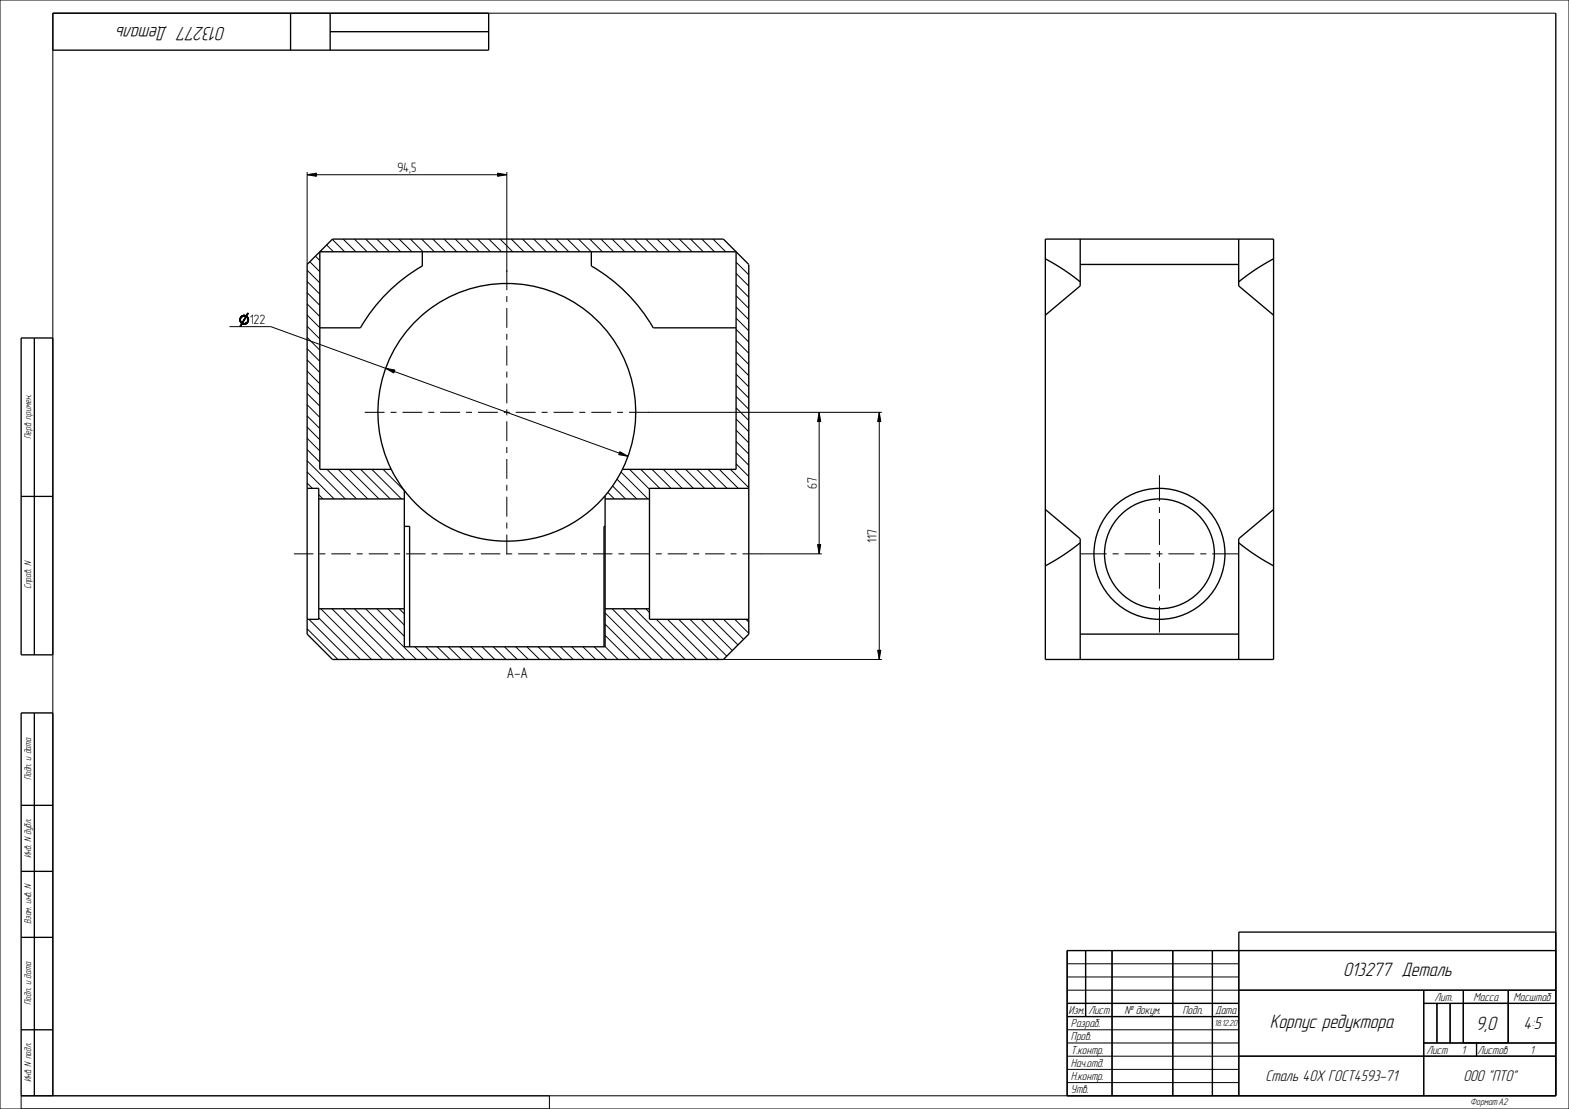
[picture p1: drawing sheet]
<svg xmlns="http://www.w3.org/2000/svg" width="594mm" height="420mm" viewBox="0 0 594 420" stroke-linecap="round" stroke-linejoin="round" font-family="sans-serif">
<g fill="none" stroke="#000" stroke-width=".51">
<path d="M20 5h165v14h-165zM110 5v14M125 12h60M125 5v14M589 5v410h-185v-55h185M121.1 95.4v82.4h27l2.3 4.1 2.7 3.9v3.2h-32.4v-4h-4.4v-84.8l9.6-9.6h148l9.6 9.6v84.8h-37.6v4h-16.8v-1.3l3.9-5.2 2.6-4.7h43.1v-82.4zM159.9 95.4v5.3a64 64 0 0 0-23.5 23.5h-15.3M223.9 95.4v5.3a64 64 0 0 1 23.4 23.5h31.4M395.8 98l6.9 4.1 6.3 4.6M395.8 90.6h86.4v159.2h-86.4zM409 90.6v17.7l-13.2 11.1M469 90.6v17.7l13.2 11.1"/>
<path d="M482.2 98l-7 4.1-6.2 4.6M409 100.2h60M8 128h12v120h-12zM13 128v120M8 188h12M153.1 199.4h2v45.6M229.1 199.4h-.4v45.6M395.8 193l13.2 11v45.8M482.2 193l-13.2 11v45.8M409 205.6l-6.3 4.6-6.9 4.1M469 205.6l6.2 4.6 7 4.1M116.3 234.6h4.4v-4h32.4v14.4h76v-14.4h16.8v4h37.6v5.6l-9.6 9.6h-148l-9.6-9.6z"/>
<path d="M409 240.2h60M8 270h12v145h-12zM13 270v145M8 305h12M8 330h12M8 355h12M411 360v25M421 360v55M444 360v55M459 360v55M589 353h-120v62M404 380h65"/>
<path d="M469 375h120M539 380h50M539 375v40M544 380v15M549 380v15M554 375v20M571 375v20M8 390h12M404 385h65M469 400h120M539 395h50M559 395v5"/>
</g>
<g fill="#000">
<path d="M116.3 66.2l3.5-.6v1.2zM188.4 65.6l3.5 .6-3.5 .6zM91.2 119.9l.7-.1zM91.1 120.1l.6-.2zM91.2 119.9h.5l-.6 .2zM91.8 119.5h1.4zM92 119.5h1zM91.2 119.9l.9-.1zM92.2 119.4h.4zM91.2 119.9l1.1-.2zM92.3 119.7h1.1zM92.4 119.7h1z"/>
<path d="M92 119.5l.8-.1zM92 119.5l.6-.1zM92.6 119.7h.8zM92.7 119.8l.7-.1zM91.8 119.5h1.2zM92.8 119.8l.6-.1zM93 119.8h.6zM91.6 119.6l1.6-.1zM93.2 119.5l.8-.8-.6 1zM91.6 119.6l1.8 .1zM93.3 120h.4zM93.7 118.5l.3 .2-.8 .8z"/>
<path d="M90.7 120.9l.4-.1zM90.7 121.1l.4-.2zM90.7 121.3l.4 .2zM90.8 120.7l.4-.1zM90.8 121.5l.4 .1zM90.8 121.7h.4zM90.9 120.5l.4-.1zM90.9 123.5l.8-.8-.5 1zM90.9 121.9l.5 .1zM91 120.3l.5-.1zM91 122.1h.5zM90.7 121.3l.4-.2z"/>
<path d="M90.7 121.1h.4l-.4 .2zM91.1 120.1l.5-.1zM90.7 120.9h.4l-.4 .2zM90.8 120.7l.3 .1-.4 .1zM90.9 120.5l.3 .1-.4 .1zM90.8 121.5l.4 .1-.4 .1zM90.9 121.9h.4zM91.1 122.2h.5zM90.9 120.5l.5-.2zM91 120.3h.4l-.5 .2zM91.4 122.5l1.9 .1zM91.1 120.1l.4 .1-.5 .1z"/>
<path d="M93.3 120l-1.4 2.4-.3-.2zM91.7 122.7l1.6-.1zM91.4 122.5l.3 .2-.8 .8zM91.3 122.4h.6zM91.4 122.5h.6zM91.9 122.8l1.2-.1zM91.4 122.5h.8zM91.4 122.5h.9zM92.1 122.8h.8zM91.4 122.5h1zM91.4 122.5h1.2zM92.3 122.8h.6z"/>
<path d="M92.4 122.8h.5zM92.6 122.5h.9zM92.8 122.5l.9-.2zM91.9 122.8h1zM91.7 122.7h1.4zM93.1 122.3l.7-.1zM93 119.8l.3 .2-1.7 2.2zM93.4 120.1l.5 .1zM93.4 122.1l.5-.1zM93.5 120.2l.5 .1zM93.6 121.8h.4zM93.5 122l.5-.2z"/>
<path d="M93.6 120.4l.4-.1zM93.7 120.5h.3zM93 122.4l.7-.1zM93.7 121.7l.4-.1zM93.7 120.6l.4 .1zM93.8 121.5l.4-.1-.1 .2zM93.8 120.8l.4 .1zM93.3 122.2h.5zM93.8 121l.4-.1zM93.8 121.1l.4-.2zM93.8 121.3l.4-.2v.3zM93.5 122h.4z"/>
<path d="M93.7 121.7l.3 .1zM93.8 121.5l.3 .1zM93.8 121.1h.4zM93.8 121.3l.4 .1zM146 139.5l3.5 .6-.4 1.2zM310.1 156.2l.6 3.5h-1.2zM332.9 156.2l.6 3.5h-1.2zM234.7 171.1l3 1.7-3.5-.6zM309.5 206.3h1.2l-.6 3.5zM332.3 246.3h1.2l-.6 3.5z"/>
</g>
<g fill="none" stroke="#000" stroke-width=".38">
<path d="M0 0h594v420h-594zM589 5h-569v410M116.3 66.2l3.5-.6v1.2zM116.3 65.2v35M116.3 66.2h75.6M188.4 65.6l3.5 .6-3.5 .6zM191.9 65.2v37.8M117.3 99.1l3.8 3.8M119.4 97l1.7 1.7M121.5 94.9l.5 .5M123.7 92.8l2.5 2.6M125.8 90.6l4.7 4.8"/>
<path d="M129.9 90.6l4.8 4.8M134.2 90.6l4.8 4.8M138.4 90.6l4.8 4.8M142.7 90.6l4.8 4.8M146.9 90.6l4.8 4.8M151.1 90.6l4.8 4.8M155.4 90.6l4.8 4.8M159.6 90.6l4.8 4.8M163.9 90.6l4.8 4.8M168.1 90.6l4.8 4.8M172.4 90.6l4.8 4.8M176.6 90.6l4.8 4.8"/>
<path d="M180.8 90.6l4.8 4.8M185.1 90.6l4.8 4.8M189.3 90.6l4.8 4.8M193.6 90.6l4.8 4.8M197.8 90.6l4.8 4.8M202.1 90.6l4.8 4.8M206.3 90.6l4.8 4.8M210.5 90.6l4.8 4.8M214.8 90.6l4.8 4.8M219 90.6l4.8 4.8M223.3 90.6l4.8 4.8M227.5 90.6l4.8 4.8"/>
<path d="M231.8 90.6l4.8 4.8M236 90.6l4.8 4.8M240.2 90.6l4.8 4.8M244.5 90.6l4.8 4.8M248.7 90.6l4.8 4.8M253 90.6l4.8 4.8M257.2 90.6l4.8 4.8M261.5 90.6l4.8 4.8M265.7 90.6l4.8 4.8M269.9 90.6l4.8 4.8M278.7 99.3l4.8 4.8M91.2 119.9l.9-.1z"/>
<path d="M91.2 119.9l1.1-.2zM91.2 119.9l.7-.1zM91.2 119.9h.5l-.6 .2zM91.4 119.7h2zM91.4 119.7h2M91.6 119.6l1.6-.1zM91.6 119.6l1.8 .1zM91.8 119.5h1.2zM91.8 119.5h1.4zM92 119.5l.8-.1zM92 119.5l.6-.1zM92 119.5h1z"/>
<path d="M92.2 119.4h.4zM92.3 119.7h1.1zM92.4 119.7h1zM92.6 119.7h.8zM92.7 119.8l.7-.1zM92.8 119.8l.6-.1zM93 119.8h.6zM93 119.8l.3 .2-1.7 2.2zM93.2 119.5l.8-.8-.6 1zM93.7 118.5l.3 .2-.8 .8zM116.3 119.3l4.8 4.8M116.3 115.1l4.8 4.8"/>
<path d="M116.3 110.8l4.8 4.8M116.3 106.6l4.8 4.8M116.3 102.4l4.8 4.8M278.7 116.3l4.8 4.8M278.7 112l4.8 4.8M278.7 107.8l4.8 4.8M278.7 103.5l4.8 4.8M86.9 123.7h15.6l135.2 49.1M90.7 120.9l.4-.1zM90.7 120.9h.4l-.4 .2zM90.7 121.1l.4-.2zM90.7 121.3l.4-.2z"/>
<path d="M90.7 121.1h.4l-.4 .2zM90.7 121.3l.4 .2zM90.8 120.7l.4-.1zM90.8 120.7l.3 .1-.4 .1zM90.8 121.5l.4 .1zM90.8 121.5l.4 .1-.4 .1zM90.8 121.7h.4zM90.9 120.5l.5-.2zM90.9 120.5l.4-.1zM90.9 120.5l.3 .1-.4 .1zM90.9 123.5l.8-.8-.5 1zM90.9 121.9h.4z"/>
<path d="M90.9 121.9l.5 .1zM91 120.3l.5-.1zM91 120.3h.4l-.5 .2zM91 122.1h.5zM91.1 120.1l.6-.2zM91.1 120.1l.5-.1zM91.1 120.1l.4 .1-.5 .1zM91.1 122.2h.5zM91.3 122.4h.6zM91.4 122.5h1.2zM91.4 122.5h1zM91.4 122.5h.9z"/>
<path d="M91.4 122.5h.8zM91.4 122.5h.6zM91.4 122.5l1.9 .1zM91.4 122.5l.3 .2-.8 .8zM91.7 122.7l1.6-.1zM91.7 122.7h1.4zM91.9 122.8l1.2-.1zM91.9 122.8h1zM92.1 122.8h.8zM92.3 122.8h.6zM92.4 122.8h.5zM92.6 122.5h.9z"/>
<path d="M92.8 122.5l.9-.2zM93 122.4l.7-.1zM93.1 122.3l.7-.1zM93.3 120h.4zM93.3 122.2h.5zM93.3 120l-1.4 2.4-.3-.2zM93.4 120.1l.5 .1zM93.4 122.1l.5-.1zM93.5 120.2l.5 .1zM93.5 122l.5-.2zM93.5 122h.4zM93.6 120.4l.4-.1z"/>
<path d="M93.6 121.8h.4zM93.7 120.5h.3zM93.7 121.7l.4-.1zM93.7 121.7l.3 .1zM93.7 120.6l.4 .1zM93.8 121.5l.4-.1-.1 .2zM93.8 121.5l.3 .1zM93.8 120.8l.4 .1zM93.8 121l.4-.1zM93.8 121.1l.4-.2zM93.8 121.1h.4zM93.8 121.3l.4-.2v.3z"/>
<path d="M93.8 121.3l.4 .1zM116.3 136.3l4.8 4.8M116.3 132.1l4.8 4.8M116.3 127.8l4.8 4.8M116.3 123.6l4.8 4.8M146 139.5l3.5 .6-.4 1.2zM278.7 137.5l4.8 4.8M278.7 133.2l4.8 4.8M278.7 129l4.8 4.8M278.7 124.7l4.8 4.8M278.7 120.5l4.8 4.8M116.3 157.5l4.8 4.8"/>
<path d="M116.3 153.3l4.8 4.8M116.3 149l4.8 4.8M116.3 144.8l4.8 4.8M116.3 140.5l4.8 4.8M245.4 156.2h88.5M278.7 158.7l4.8 4.8M278.7 154.4l4.8 4.8M278.7 150.2l4.8 4.8M278.7 146l4.8 4.8M278.7 141.7l4.8 4.8M310.1 156.2l.6 3.5h-1.2zM310.1 156.2v53.6"/>
<path d="M332.9 156.2l.6 3.5h-1.2zM332.9 156.2v93.6M116.3 178.7l10.2 10.3M116.3 174.5l14.5 14.5M116.3 170.2l4.8 4.8M116.3 166l4.8 4.8M116.3 161.7l4.8 4.8M123.8 177.8l11.2 11.2M128 177.8l11.2 11.2M132.3 177.8l11.2 11.2M136.5 177.8l11.2 11.2M140.8 177.8l11.2 11.2"/>
<path d="M145 177.8l8.1 8M234.7 171.1l3 1.7-3.5-.6zM235.1 178.7l10.2 10.3M238.3 177.8l7.6 7.5M242.6 177.8l7.2 7.2M246.8 177.8l7.2 7.2M251.1 177.8l7.2 7.2M255.3 177.8l7.2 7.2M259.6 177.8l7.2 7.2M263.8 177.8l7.2 7.2M268 177.8l7.2 7.2M272.3 177.8l7.2 7.2"/>
<path d="M276.5 177.8l7 6.9M278.7 175.7l4.8 4.8M278.7 171.4l4.8 4.8M278.7 167.2l4.8 4.8M278.7 162.9l4.8 4.8M116.3 183l2 2M120.7 187.4l1.6 1.6M230.1 186.5l2.5 2.5M231.9 184l4.9 5M233.6 181.5l7.5 7.5M288.4 209.8h22.7M309.5 206.3h1.2l-.6 3.5z"/>
<path d="M116.3 238.1l11.6 11.7M117 234.6l15.2 15.2M120.7 234l15.7 15.8M121.4 230.6l19.2 19.2M125.7 230.6l19.2 19.2M129.9 230.6l19.2 19.2M134.2 230.6l19.2 19.2M138.4 230.6l19.2 19.2M142.7 230.6l10.4 10.4M146.9 230.6l6.2 6.1M151.1 230.6l2 1.9M229.1 236.4l13.4 13.4"/>
<path d="M229.1 232.1l17.6 17.7M231.7 230.6l19.2 19.2M236 230.6l19.2 19.2M240.2 230.6l19.2 19.2M244.5 230.6l1.4 1.4M248.5 234.6l15.2 15.2M252.7 234.6l15.2 15.2M257 234.6l15.2 15.2M261.2 234.6l13.9 13.9M265.4 234.6l11.9 11.8M269.7 234.6l9.7 9.6M273.9 234.6l7.6 7.5"/>
<path d="M278.2 234.6l5.3 5.3M282.4 234.6l1.1 1M157.1 245l4.8 4.8M161.3 245l4.8 4.8M165.5 245l4.8 4.8M169.8 245l4.8 4.8M174 245l4.8 4.8M178.3 245l4.8 4.8M182.5 245l4.8 4.8M186.8 245l4.8 4.8M191 245l4.8 4.8M195.2 245l4.8 4.8"/>
<path d="M199.5 245l4.8 4.8M203.7 245l4.8 4.8M208 245l4.8 4.8M212.2 245l4.8 4.8M216.5 245l4.8 4.8M220.7 245l4.8 4.8M224.9 245l4.8 4.8M229.1 244.9l4.9 4.9M229.1 240.6l9.1 9.2M273.9 249.8h60M332.3 246.3h1.2l-.6 3.5zM411 360v25"/>
<path d="M421 360v55M444 360v55M459 360v55M469 360v55M404 365h65M404 370h65M404 375h185M404 380h65M539 380h50M539 375v40M544 380v15M549 380v15"/>
<path d="M554 375v20M571 375v20M404 385h65M404 390h65M404 395h65M404 400h185M539 395h50M559 395v5M208 415v5M404 415v-55h185v55h-581v5M404 405h65M404 410h65"/>
</g>
<!-- layer: AXES -->
<g fill="none" stroke="#000" stroke-width=".51">
<path d="M148.1 177.8a48.8 48.8 0 0 1 43.8-70.4 48.8 48.8 0 0 1 43.7 70.4M116.3 185v49.6M120.7 189v41.6M153.1 185.8a48.8 48.8 0 0 0 76 1.9M153.1 189v41.6M229.1 189v41.6M245.9 189v41.6M283.5 185v49.6"/>
<circle cx="438.9" cy="209.8" r="24.8"/>
<circle cx="438.9" cy="209.8" r="20.8"/>
</g>
<g fill="none" stroke="#000" stroke-width=".38">
<path d="M191.9 102.4v7.5M191.9 112.1v2.3M191.9 116.7v7.5M191.9 126.4v2.3M191.9 130.9v7.6M138.1 156.2h7.5M147.9 156.2h2.2M152.4 156.2h7.5M162.2 156.2h2.2M166.7 156.2h7.5M176.5 156.2h2.2M181 156.2h7.5"/>
<path d="M190.7 156.2h2.3M191.9 140.7v2.3M191.9 145.2v7.6M191.9 155v2.3M191.9 159.5v7.6M195.3 156.2h7.5M205 156.2h2.3M209.6 156.2h7.5M219.3 156.2h2.3M223.9 156.2h7.5M233.6 156.2h2.3M238.2 156.2h7.5"/>
<path d="M191.9 169.3v2.3M191.9 173.8v7.6M439 180v9.8M191.9 183.6v2.3M191.9 188.1v7.6M191.9 197.9v2.3M439 192v2.3M439 196.5v9.9M111.3 209.8h7.4M120.9 209.8h2.3M125.4 209.8h7.4M135.1 209.8h2.2"/>
<path d="M139.6 209.8h7.4M149.2 209.8h2.3M153.7 209.8h7.4M163.4 209.8h2.2M167.9 209.8h7.4M177.5 209.8h2.3M182 209.8h7.4M191.7 209.8h2.2M191.9 202.4v7.6M196.2 209.8h7.4M205.8 209.8h2.3M210.3 209.8h7.4"/>
<path d="M220 209.8h2.2M224.5 209.8h7.4M234.1 209.8h2.3M238.6 209.8h7.4M248.3 209.8h2.2M252.8 209.8h7.4M262.4 209.8h2.3M266.9 209.8h7.4M276.6 209.8h2.2M281.1 209.8h7.4M409.2 209.8h9.8M421.2 209.8h2.3"/>
<path d="M425.7 209.8h9.9M437.8 209.8h2.3M439 208.6v2.3M439 213.1v9.9M442.3 209.8h9.9M454.4 209.8h2.3M458.9 209.8h9.9M439 225.2v2.3M439 229.7v9.9"/>
</g>
<g font-size="7.6">
<text x="85.5" y="10.1" transform="rotate(-180 85.5 10.1)">013277 Деталь</text>
<text x="508.5" y="369.4">013277 Деталь</text>
<text x="480.8" y="389.4">Корпус редуктора</text>
<text x="558.8" y="390.1">9,0</text>
</g>
<text font-size="6.8" x="576.8" y="389.8">4:5</text>
<g font-size="6.1">
<text x="479.1" y="409.6">Сталь 40Х ГОСТ4593-71</text>
<text x="554" y="409.6">ООО &quot;ПТО&quot;</text>
</g>
<text font-size="5.9" x="191.9" y="256.6">А-А</text>
<g font-size="5.1">
<text x="150.4" y="65.3">94,5</text>
<text x="94.5" y="122.8">122</text>
<text x="309.2" y="185.2" transform="rotate(-90 309.2 185.2)">67</text>
<text x="332" y="205.6" transform="rotate(-90 332 205.6)">117</text>
</g>
<g font-size="4.5">
<text x="543.1" y="379.1">Лит.</text>
<text x="557.9" y="379.1">Масса</text>
<text x="573" y="379.1">Масштаб</text>
<text x="404.5" y="384.1">Изм.</text>
<text x="405.4" y="389.1">Pазраб.</text>
<text x="412" y="384.1">Лист</text>
<text x="425.7" y="384.1">№ докум.</text>
<text x="447.7" y="384.1">Подп.</text>
<text x="460" y="384.1">Дата</text>
<text x="405.4" y="394.1">Пров.</text>
<text x="405.4" y="399.1">Т.контр.</text>
<text x="540" y="399.1">Лист</text>
<text x="553.4" y="399.1">1</text>
<text x="559.3" y="399.1">Листов</text>
<text x="579.4" y="399.1">1</text>
<text x="405.4" y="404.1">Нач.отд.</text>
<text x="405.4" y="409.1">Н.контр.</text>
<text x="405.4" y="414.1">Утв.</text>
</g>
<g font-size="3.8">
<text x="11.8" y="166.3" transform="rotate(-90 11.8 166.3)">Перв. примен.</text>
<text x="11.8" y="223.1" transform="rotate(-90 11.8 223.1)">Справ. N</text>
<text x="11.8" y="295.6" transform="rotate(-90 11.8 295.6)">Подп. и дата</text>
<text x="11.8" y="324.9" transform="rotate(-90 11.8 324.9)">Инв. N дубл.</text>
<text x="11.8" y="350" transform="rotate(-90 11.8 350)">Взам. инв. N</text>
<text x="11.8" y="380.6" transform="rotate(-90 11.8 380.6)">Подп. и дата</text>
<text x="11.8" y="409.9" transform="rotate(-90 11.8 409.9)">Инв. N подл.</text>
<text x="556.6" y="418.4">Формат:А2</text>
</g>
<text font-size="3.5" x="459.6" y="388.7">18.12.20</text>
</svg>
